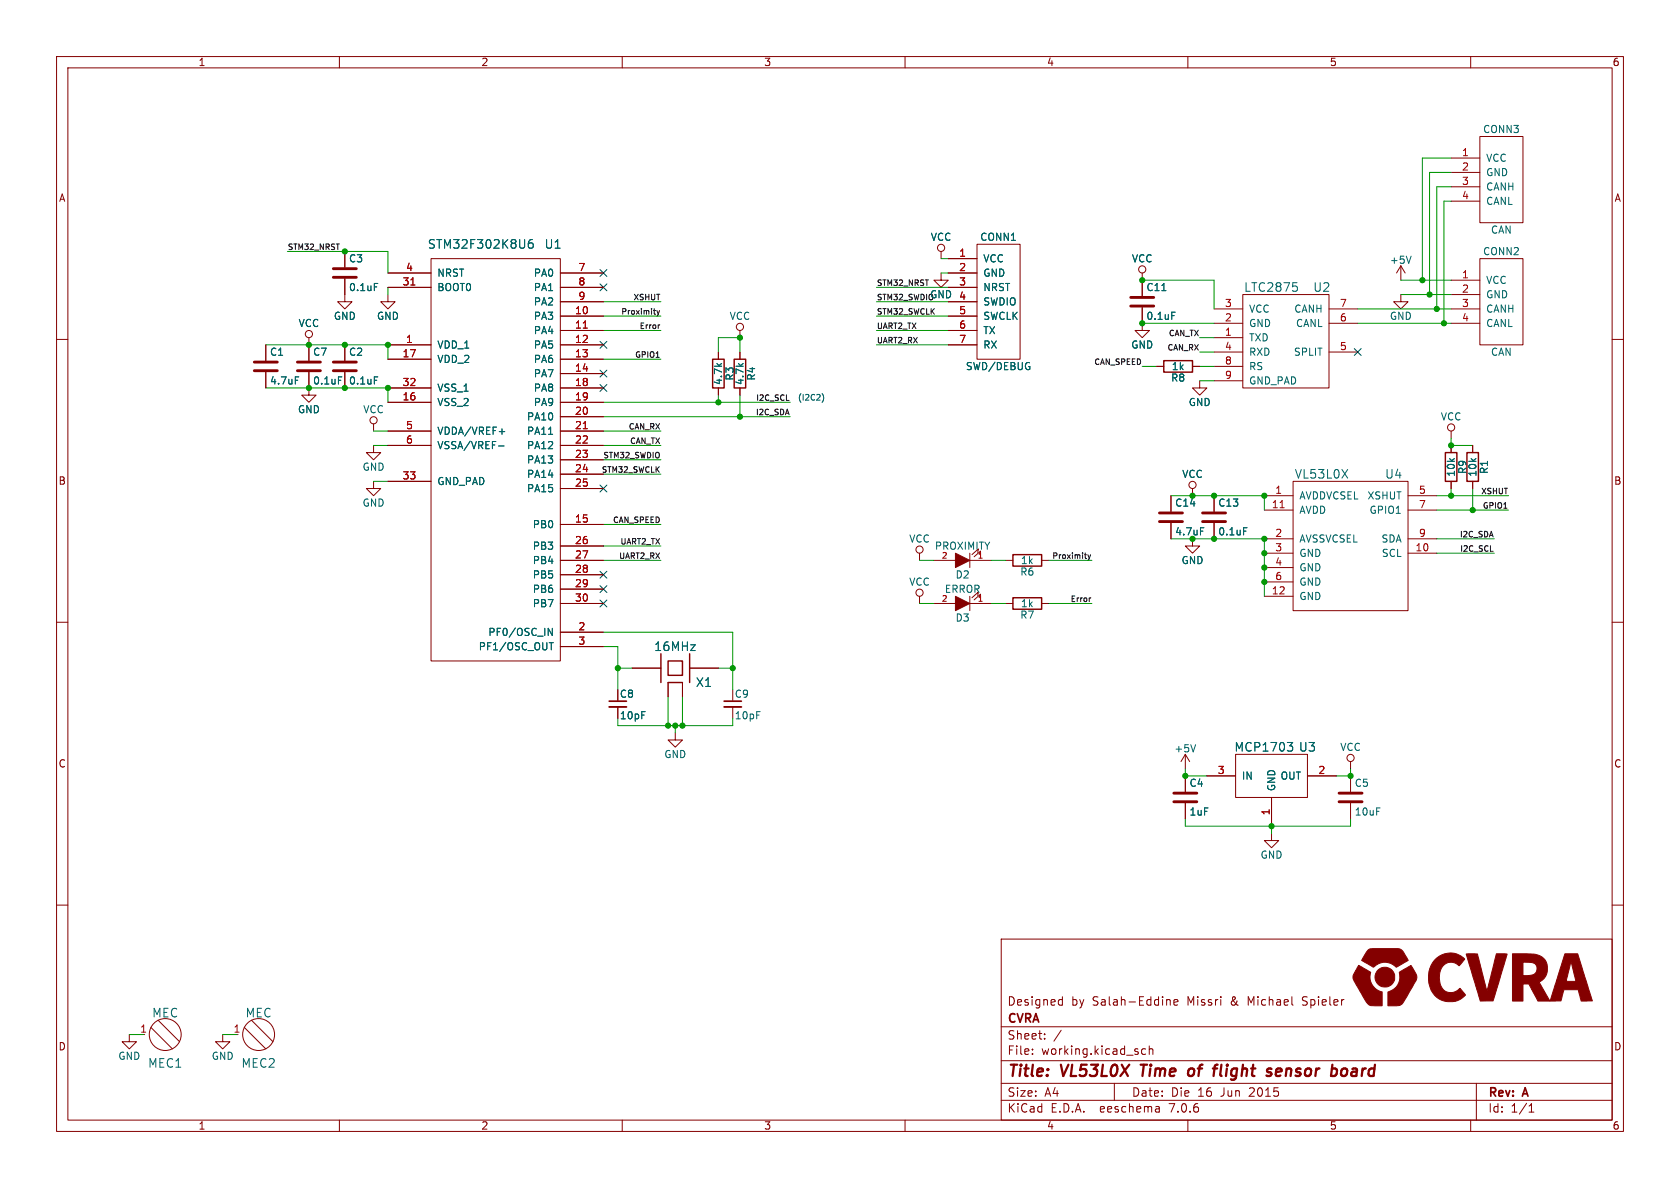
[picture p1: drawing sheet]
<svg xmlns="http://www.w3.org/2000/svg" width="297mm" height="210mm" viewBox="0 0 297 210" stroke-linecap="round" stroke-linejoin="round" font-family="sans-serif">
<g fill="none" stroke="#840000" stroke-width=".18">
<path d="M10 10h277v190h-277zM12 12h273v186h-273zM60 10v2M110 10v2M160 10v2M210 10v2M260 10v2M256.5 27.9h5.1M256.5 30.5h5.1M256.5 33h5.1M256.5 35.6h5.1M261.6 24.1h7.6v15.3h-7.6z"/>
<path d="M10 60h2M54.6 59.7v4.1M61 49.3v4h1.2l-1.2 1.3-1.3-1.3h1.3M61 44.5v2.7M68.6 52.1v1.2h1.2l-1.2 1.3-1.3-1.3h1.3M68.6 50.8h7.6M68.6 48.3h7.6M76.2 45.7h22.9v71.1h-22.9zM99.1 55.9h7.6M99.1 58.4h7.6M99.1 50.8h7.6M99.1 48.3h7.6"/>
<path d="M99.1 53.3h7.6M130.8 58.4v1.3M166.4 48.3v1.2h1.2l-1.2 1.3-1.3-1.3h1.3M166.4 44.5v1.2M167.6 55.9h5.1M167.6 58.4h5.1M167.6 50.8h5.1M167.6 48.3h5.1M167.6 53.3h5.1M167.6 45.7h5.1M172.7 43.2h7.6v20.3h-7.6zM201.9 54.4v4h1.3l-1.3 1.3-1.2-1.3h1.2"/>
<path d="M201.9 48.3v4M214.6 54.6h5.1M214.6 57.2h5.1M214.6 59.7h5.1M219.7 52.1h15.2v16.5h-15.2zM234.9 54.6h5.1M234.9 57.2h5.1M247.6 52.1v1.2h1.3l-1.3 1.3-1.2-1.3h1.2M247.6 47l-.7 1.3M247.6 47v2.5M247.6 47l.8 1.3M256.5 49.5h5.1"/>
<path d="M256.5 52.1h5.1M256.5 54.6h5.1M256.5 57.2h5.1M261.6 45.7h7.6v15.3h-7.6zM285 60h2M47 61v2.8M47 65.8v2.8M54.6 65.8v4.1h1.3l-1.3 1.2-1.3-1.2h1.3M61 61v2.8M61 65.8v2.8M66 78.7v1.3h1.3l-1.3 1.3-1.2-1.3h1.2M66 74.9v1.3"/>
<path d="M68.6 61h7.6M68.6 63.5h7.6M68.6 71.1h7.6M68.6 68.6h7.6M68.6 76.2h7.6M68.6 78.7h7.6M99.1 61h7.6M99.1 63.5h7.6M99.1 66h7.6M99.1 71.1h7.6M99.1 68.6h7.6M99.1 73.7h7.6"/>
<path d="M99.1 76.2h7.6M99.1 78.7h7.6M127 62.2v1.3M127 68.6v1.3M130.8 62.2v1.3M130.8 68.6v1.3M167.6 61h5.1M204.5 64.8h1.2M210.8 64.8h1.3M212.1 67.3v1.3h1.3l-1.3 1.3-1.3-1.3h1.3M214.6 64.8h5.1M214.6 62.2h5.1"/>
<path d="M214.6 67.3h5.1M234.9 62.2h5.1M256.5 76.2v1.3M256.5 78.7v1.3M260.3 78.7v1.3M66 85.1v1.3h1.3l-1.3 1.2-1.2-1.2h1.2M68.6 85.1h7.6M99.1 92.7h7.6M99.1 81.3h7.6M99.1 83.8h7.6M99.1 86.4h7.6M99.1 96.5h7.6"/>
<path d="M99.1 99.1h7.6M162.6 97.8v1.3M165.1 99.1h3.8M171.4 99.1h3.9M171.4 97.8v2.5M172.8 97.7l.2-.7-1.2 1M173.2 98l.2-.6-1.2 1M177.8 99.1h1.3M184.1 99.1h1.3M207 87.6v2.8M207 92.5v2.8M210.8 95.3v1.2h1.3l-1.3 1.3-1.3-1.3h1.3"/>
<path d="M210.8 86.4v1.2M214.6 87.6v2.8M214.6 92.5v2.8M223.5 87.6h5.1M223.5 97.8h5.1M223.5 90.2h5.1M223.5 95.3h5.1M228.6 85.1h20.3v22.9h-20.3zM248.9 87.6h5.1M248.9 97.8h5.1M248.9 90.2h5.1M248.9 95.3h5.1"/>
<path d="M256.5 85.1v1.3M260.3 85.1v1.3M10 110h2M99.1 111.8h7.6M99.1 101.6h7.6M99.1 104.1h7.6M99.1 114.3h7.6M99.1 106.7h7.6M111.8 118.1h5M121.9 118.1h5.1M162.6 105.4v1.3M165.1 106.7h3.8"/>
<path d="M171.4 106.7h3.9M171.4 105.4v2.6M172.8 105.3l.2-.7-1.2 1.1M173.2 105.7l.2-.7-1.2 1M177.8 106.7h1.3M184.1 106.7h1.3M223.5 105.4h5.1M223.5 100.3h5.1M223.5 102.9h5.1M285 110h2M109.2 125v2M118.1 120.7v2.5"/>
<path d="M119.4 129.5v1.3h1.2l-1.2 1.3-1.3-1.3h1.3M120.6 120.7v2.5M129.5 125v2M209.5 133.4l-.7 1.2M209.5 133.4v2.5M209.5 137.2v2.8M209.5 133.4l.8 1.2M213.4 137.2h5M218.4 133.4h12.7v7.6h-12.7zM231.1 137.2h5.1M238.8 134.6v1.3M238.8 137.2v2.8"/>
<path d="M10 160h2M209.5 142v2.8M224.8 147.3v1.3h1.3l-1.3 1.3-1.3-1.3h1.3M224.8 141v5.1M238.8 142v2.8M285 160h2M177 166h108v32h-108zM187.4 176.7l.4 .1M187.8 176.2v1.5M187.8 177.6l-.4 .1M206.3 176.8h.5l.1 .9M207.5 177.2l.7-.1v-.3l-.5-.1-.2 .2 .1 .7h.6"/>
<path d="M22.9 182.9v1.3h1.2l-1.2 1.2-1.3-1.2h1.3M26.7 181.6l3.8 3.8M27.9 180.3l3.8 3.9M39.4 182.9v1.3h1.2l-1.2 1.2-1.3-1.2h1.3M43.2 181.6l3.8 3.8M44.4 180.3l3.9 3.9M60 198v2M110 198v2M160 198v2M177 194.5h108M177 191.5h108M177 187.5h108"/>
<path d="M177 181.5h108M182.5 186.3v.1M182.5 185.5v.1M184.7 183.6v.1M184.7 182.8v.1M187.6 182.1l-1.3 2M197 191.5v3M202.5 185.5l-.4-.1-.3 .3v.4l.2 .2h.5M203.2 185.5l.2-.1 .3 .1 .1 .9M203.2 184.9v1.5M204.9 195.7l.1 .9M205 196.5l-.2 .1"/>
<path d="M205 196h-.2M210 198v2M260 198v2M261 191.5v6.5M270.3 196.6h.9M270.3 195.5l.4-.4v1.5"/>
<circle cx="54.6" cy="59.1" r=".63"/>
<circle cx="130.8" cy="57.8" r=".63"/>
<circle cx="166.4" cy="43.8" r=".63"/>
<circle cx="201.9" cy="47.6" r=".63"/>
<circle cx="66" cy="74.3" r=".63"/>
<circle cx="256.5" cy="75.6" r=".63"/>
<circle cx="162.6" cy="97.2" r=".63"/>
<circle cx="210.8" cy="85.7" r=".63"/>
<circle cx="162.6" cy="104.8" r=".63"/>
<circle cx="238.8" cy="134" r=".63"/>
<circle cx="29.2" cy="182.9" r="2.82"/>
<circle cx="45.7" cy="182.9" r="2.82"/>
</g>
<path d="M201.6 188.2h1.2M202.2 188.2l-.2 2M211.1 189.8a.57 .57 0 0 1-1 .2M211.1 189.1a.57 .57 0 0 0-1 .2M215.9 188.2l-.2 1.7 .3 .3M226.5 189l-.6-.1-.3 .3v.9l.2 .1 .6-.1M226.6 189.4l-1 .1M235.6 188.2l-.3 2M237.6 188.9h.2l.3 .2v.7a.62 .62 0 0 1-.7 .4" fill="none" stroke="#840000" stroke-width=".4"/>
<path d="M72.6 50.4h.8M103.1 58h.7M103.1 75.8h.7M226.3 89.8h.7" fill="none" stroke="#a90000" stroke-width=".18"/>
<g fill="none" stroke="#006464" stroke-width=".18">
<path d="M66.2 50.1h.6M94.1 42.4a.6 .6 0 0 0-.7 .6v.6l.1 .2 .5 .1 .2-.2 .1-.5-.2-.2-.4-.1-.3 .3M205.4 51.4h.7M207.2 55.2h.6M228.6 50h.7M229.2 50.6l.2 .2-.2 .6M249.5 45.3l-.5 1.3M52.2 66.6h.6M59.8 66.6h.6M66.2 66.6h.6M88.1 78.8h1M88.3 76.3h.9"/>
<path d="M97 76.8h.7M181.8 64.8h.3l-.1 .5M212.2 93.3h.6M219.9 93.3h.6M237.2 83l1.1 1.5M238.3 83l-1.1 1.5M96.9 111.1l.7 1.2v-1.2M97.1 113.6h.7M97.5 113.6v1.3M211.4 131.6l-.5 1.3M227.6 131.3h.9l-.5 .5M228.2 131.8l.3 .3v.4l-.3 .3"/>
</g>
<path d="M126 63.5h2v5.1h-2zM129.8 63.5h2v5.1h-2zM205.7 63.8h5.1v2h-5.1zM179.1 98h5v2.1h-5zM255.5 80h2.1v5.1h-2.1zM259.3 80h2.1v5.1h-2.1zM116.8 115.6v5.1M118.1 116.8h2.5v2.6h-2.5zM121.9 115.6v5.1M179.1 105.7h5v2h-5zM118.1 120.7h2.5" fill="none" stroke="#840000" stroke-width=".25"/>
<g fill="none" stroke="#840000" stroke-width=".51">
<path d="M58.9 49h4.1M58.9 47.5h4.1M199.9 54.1h4.1M199.9 52.6h4.1M45 65.5h4M45 64h4M52.6 65.5h4M52.6 64h4M58.9 65.5h4.1M58.9 64h4.1M205 92.2h4M205 90.7h4"/>
<path d="M212.6 92.2h4.1M212.6 90.7h4.1M207.5 141.7h4.1M207.5 140.2h4.1M236.7 141.7h4.1M236.7 140.2h4.1"/>
</g>
<g fill="#840000" stroke="#840000" stroke-width=".18">
<path d="M168.9 97.8l2.5 1.3-2.5 1.2z"/>
<path d="M168.9 105.4l2.5 1.3-2.5 1.3z"/>
<path d="M240.2 170.6l2.1 1.3a2.68 2.68 0 0 0 2 3.4v2.5h-1.3a1.49 1.49 0 0 1-1.7-1.1l-1.7-2.8a1.63 1.63 0 0 1 .1-2.3z"/>
<path d="M247.4 171.9l2.1-1.2 1 1.8-.2 .8-1.9 3.4a1.5 1.5 0 0 1-1.5 1.1h-1.5v-2.4a2.79 2.79 0 0 0 2-3.5z"/>
<path d="M241.8 168l.3-.2 .5-.1h4.7a1.33 1.33 0 0 1 1.1 1.1l.5 1-2.1 1.2a2.78 2.78 0 0 0-4 0l-2.1-1.2z"/>
<path d="M267.4 168.6h3.2a2.64 2.64 0 0 1 2.9 1.9 2.64 2.64 0 0 1-1.4 3.1l1.9 3.4h-2.1l-1.6-3.1h-1.1v3.1h-1.8v-4.5h2.7a1.45 1.45 0 0 0 1.6-1 1.06 1.06 0 0 0-1.2-1.4h-1.3v2.4h-1.8z"/>
<path d="M253.6 169.7a3.5 3.5 0 0 1 5.3-.1l-.9 1.1a1.98 1.98 0 0 0-2.2-.5 1.98 1.98 0 0 0-1.3 1.8 3.1 3.1 0 0 0 1.2 3.3 2.27 2.27 0 0 0 2.4-.6l1 1.1-.1 .2a3.2 3.2 0 0 1-2.2 1.1 3.8 3.8 0 0 1-4.2-3.8 4.7 4.7 0 0 1 1-3.6z"/>
<path d="M259.2 168.6h2l1.7 6.6 1.6-6.6 1.9 .1-2.4 8.2-2.3 .1z"/>
<path d="M276.7 168.6h2.2l2.6 8.3-2 .1-.5-2h-2.5l-.5 1.9-2 .1 1.2-3.6 3.4 .1-.9-3.4-.8 3.3h-1.7z"/>
<circle cx="244.8" cy="172.7" r="1.76"/>
</g>
<path d="M107.7 125h3M128 125h3.1" fill="none" stroke="#840000" stroke-width=".33"/>
<path d="M107.7 124h3M128 124h3.1" fill="none" stroke="#840000" stroke-width=".3"/>
<path d="M115.5 54.9h.4M115.8 55.5h.1M116.1 54.9l.3 .6M116.4 55.5l-.3 .4M116.6 54.9l-.2 .6M116.6 57.4l-.1 .1M191.7 98.1h.4M192 98.7h.1M192.3 98.1l.3 .6M192.6 98.7l-.3 .4M192.8 98.1l-.2 .6M192.8 105.7h-.1" fill="none" stroke="#0f0f0f" stroke-width=".18"/>
<path d="M145.3 69.6a1.17 1.17 0 0 1 0 1.5" fill="none" stroke="#0000c2" stroke-width=".18"/>
<g fill="none" stroke="#009600" stroke-width=".18">
<path d="M256.5 30.5h-3.8v21.6M256.5 35.6h-1.2v21.6M256.5 27.9h-5v21.6M256.5 33h-2.5v21.6M50.8 44.5h17.8v3.8M68.6 50.8v1.3M106.7 58.4h10.1M106.7 55.9h10.1M106.7 53.3h10.1M154.9 58.4h12.7M154.9 55.9h12.7M154.9 53.3h12.7"/>
<path d="M154.9 50.8h12.7M166.4 48.3h1.2M166.4 45.7h1.2M201.9 57.2h12.7M201.9 49.5h12.7v5.1M212.1 59.7h2.5M240 57.2h16.5M240 54.6h16.5M247.6 52.1h8.9M247.6 49.5h8.9M47 61h21.6v2.5M47 68.6h21.6v2.5"/>
<path d="M66 78.7h2.6M66 76.2h2.6M106.7 78.7h10.1M106.7 71.1h33M106.7 63.5h10.1M106.7 73.7h33M106.7 76.2h10.1M127 62.2v-2.5h3.8v2.5M127 69.9v1.2M130.8 69.9v3.8M154.9 61h12.7M201.9 64.8h2.6"/>
<path d="M212.1 64.8h2.5M212.1 67.3h2.5M212.1 62.2h2.5M256.5 77.5v1.2h3.8M66 85.1h2.6M106.7 96.5h10.1M106.7 99.1h10.1M106.7 92.7h10.1M106.7 83.8h10.1M106.7 81.3h10.1M162.6 99.1h2.5M175.3 99.1h2.5"/>
<path d="M185.4 99.1h7.6M207 95.3h16.5v10.1M207 87.6h16.5v2.6M254 95.3h10.2M254 87.6h12.7M254 90.2h12.7M254 97.8h10.2M256.5 86.4v1.2M260.3 86.4v3.8M106.7 114.3h2.5v7.6M106.7 111.8h22.8v10.1M109.2 118.1h2.6"/>
<path d="M127 118.1h2.5M162.6 106.7h2.5M175.3 106.7h2.5M185.4 106.7h7.6M109.2 128.3h20.3M118.1 123.2v5.1M119.4 128.3v1.2M120.6 123.2v5.1M209.5 135.9v1.3h3.9M238.8 135.9v1.3h-2.6M209.5 144.8v1.3h29.3v-1.3M224.8 146.1v1.2"/>
<path d="M22.9 182.9h2.5M39.4 182.9h2.5"/>
</g>
<g fill="none" stroke="#000084" stroke-width=".18">
<path d="M106.1 47.7l1.2 1.2M106.1 50.2l1.2 1.2M107.3 47.7l-1.2 1.2M107.3 50.2l-1.2 1.2M106.1 60.4l1.2 1.2M106.1 65.4l1.2 1.2M106.1 68l1.2 1.2M107.3 60.4l-1.2 1.2M107.3 65.4l-1.2 1.2M107.3 68l-1.2 1.2M239.4 61.6l1.2 1.2M240.6 61.6l-1.2 1.2"/>
<path d="M106.1 85.8l1.2 1.2M107.3 85.8l-1.2 1.2M106.1 101l1.2 1.2M106.1 103.5l1.2 1.2M106.1 106.1l1.2 1.2M107.3 101l-1.2 1.2M107.3 103.5l-1.2 1.2M107.3 106.1l-1.2 1.2"/>
</g>
<g fill="#009600" stroke="#009600" stroke-width=".18">
<circle cx="201.9" cy="57.2" r=".46"/>
<circle cx="201.9" cy="49.5" r=".46"/>
<circle cx="251.5" cy="49.5" r=".46"/>
<circle cx="68.6" cy="68.6" r=".46"/>
<circle cx="68.6" cy="61" r=".46"/>
<circle cx="61" cy="44.5" r=".46"/>
<circle cx="54.6" cy="61" r=".46"/>
<circle cx="61" cy="68.6" r=".46"/>
<circle cx="54.6" cy="68.6" r=".46"/>
<circle cx="61" cy="61" r=".46"/>
<circle cx="214.6" cy="87.6" r=".46"/>
<circle cx="210.8" cy="87.6" r=".46"/>
<circle cx="214.6" cy="95.3" r=".46"/>
<circle cx="223.5" cy="95.3" r=".46"/>
<circle cx="223.5" cy="87.6" r=".46"/>
<circle cx="210.8" cy="95.3" r=".46"/>
<circle cx="209.5" cy="137.2" r=".46"/>
<circle cx="238.8" cy="137.2" r=".46"/>
<circle cx="224.8" cy="146.1" r=".46"/>
<circle cx="120.6" cy="128.3" r=".46"/>
<circle cx="119.4" cy="128.3" r=".46"/>
<circle cx="118.1" cy="128.3" r=".46"/>
<circle cx="129.5" cy="118.1" r=".46"/>
<circle cx="109.2" cy="118.1" r=".46"/>
<circle cx="256.5" cy="78.7" r=".46"/>
<circle cx="254" cy="54.6" r=".46"/>
<circle cx="255.3" cy="57.2" r=".46"/>
<circle cx="252.7" cy="52.1" r=".46"/>
<circle cx="256.5" cy="87.6" r=".46"/>
<circle cx="260.3" cy="90.2" r=".46"/>
<circle cx="223.5" cy="97.8" r=".46"/>
<circle cx="223.5" cy="102.9" r=".46"/>
<circle cx="223.5" cy="100.3" r=".46"/>
<circle cx="127" cy="71.1" r=".46"/>
<circle cx="130.8" cy="59.7" r=".46"/>
<circle cx="130.8" cy="73.7" r=".46"/>
</g>
<g font-size="2.8" fill="#840000">
<text x="178" y="190.9">Title:</text>
<text x="187.7" y="190.9">VL53L0X</text>
<text x="202.6" y="190.9">Time</text>
<text x="211.7" y="190.9">of</text>
<text x="217" y="190.9">flight</text>
<text x="227.2" y="190.9">sensor</text>
<text x="239.4" y="190.9">board</text>
</g>
<g font-size="2.1" fill="#006464">
<text x="75.5" y="44.2">STM32F302K8U6</text>
<text x="96.2" y="44.2">U1</text>
<text x="219.9" y="51.8">LTC2875</text>
<text x="232.1" y="51.8">U2</text>
<text x="228.8" y="84.8">VL53L0X</text>
<text x="244.8" y="84.8">U4</text>
<text x="115.6" y="115.3">16MHz</text>
<text x="122.9" y="121.6">X1</text>
<text x="218.1" y="133.1">MCP1703</text>
<text x="229.5" y="133.1">U3</text>
<text x="26.8" y="180.1">MEC</text>
<text x="43.3" y="180.1">MEC</text>
<text x="26.1" y="189">MEC1</text>
<text x="42.6" y="189">MEC2</text>
</g>
<g font-size="2.1" fill="#840000">
<text x="178" y="178">Designed</text>
<text x="189.4" y="178">by</text>
<text x="193.2" y="178">Salah-Eddine</text>
<text x="210" y="178">Missri</text>
<text x="217.8" y="178">&amp;</text>
<text x="221" y="178">Michael</text>
<text x="230.8" y="178">Spieler</text>
<text x="178" y="184">Sheet:</text>
<text x="178" y="181.2">CVRA</text>
<text x="178" y="186.7">File:</text>
<text x="184.1" y="186.7">working.kicad_sch</text>
<text x="178" y="196.9">KiCad</text>
<text x="178" y="194.1">Size:</text>
<text x="184.7" y="194.1">A4</text>
<text x="185.7" y="196.9">E.D.A.</text>
<text x="194.6" y="196.9">eeschema</text>
<text x="200" y="194.1">Date:</text>
<text x="207" y="196.9">7.0.6</text>
<text x="207" y="194.1">Die</text>
<text x="211.8" y="194.1">16</text>
<text x="216" y="194.1">Jun</text>
<text x="221.1" y="194.1">2015</text>
<text x="263" y="194.3">Rev:</text>
<text x="263" y="196.9">Id:</text>
<text x="267.1" y="196.9">1/1</text>
<text x="269.4" y="194.3">A</text>
</g>
<g font-size="1.8" fill="#840000">
<text x="35" y="11.9">1</text>
<text x="85" y="11.9">2</text>
<text x="135" y="11.9">3</text>
<text x="185" y="11.9">4</text>
<text x="235" y="11.9">5</text>
<text x="285" y="11.9">6</text>
<text x="10.3" y="35.9">A</text>
<text x="285.3" y="35.9">A</text>
<text x="10.3" y="85.9">B</text>
<text x="285.3" y="85.9">B</text>
<text x="109.5" y="123.5">C8</text>
<text x="10.3" y="135.9">C</text>
<text x="285.3" y="135.9">C</text>
<text x="10.3" y="185.9">D</text>
<text x="285.3" y="185.9">D</text>
<text x="35" y="199.9">1</text>
<text x="85" y="199.9">2</text>
<text x="135" y="199.9">3</text>
<text x="185" y="199.9">4</text>
<text x="235" y="199.9">5</text>
<text x="285" y="199.9">6</text>
</g>
<g font-size="1.8" fill="#006464">
<text x="262.1" y="23.7">CONN3</text>
<text x="262.6" y="28.8">VCC</text>
<text x="262.6" y="31.3">GND</text>
<text x="262.6" y="33.9">CANH</text>
<text x="262.6" y="36.4">CANL</text>
<text x="263.5" y="41.5">CAN</text>
<text x="61.6" y="46.6">C3</text>
<text x="164.5" y="42.8">VCC</text>
<text x="173.2" y="42.8">CONN1</text>
<text x="173.7" y="46.6">VCC</text>
<text x="200" y="46.6">VCC</text>
<text x="245.6" y="46.8">+5V</text>
<text x="262.1" y="45.3">CONN2</text>
<text x="61.6" y="51.7">0.1uF</text>
<text x="77.2" y="51.7">BOOT0</text>
<text x="77.2" y="49.1">NRST</text>
<text x="94.3" y="49.1">PA0</text>
<text x="94.3" y="51.7">PA1</text>
<text x="173.7" y="49.1">GND</text>
<text x="173.7" y="51.7">NRST</text>
<text x="202.6" y="51.7">C11</text>
<text x="262.6" y="50.4">VCC</text>
<text x="262.6" y="52.9">GND</text>
<text x="52.7" y="58">VCC</text>
<text x="58.9" y="56.7">GND</text>
<text x="66.5" y="56.7">GND</text>
<text x="94.3" y="56.7">PA3</text>
<text x="94.3" y="59.3">PA4</text>
<text x="94.3" y="54.2">PA2</text>
<text x="128.9" y="56.7">VCC</text>
<text x="173.7" y="54.2">SWDIO</text>
<text x="173.7" y="56.7">SWCLK</text>
<text x="173.7" y="59.3">TX</text>
<text x="202.6" y="56.7">0.1uF</text>
<text x="220.7" y="58">GND</text>
<text x="220.7" y="55.5">VCC</text>
<text x="228.7" y="55.5">CANH</text>
<text x="229" y="58">CANL</text>
<text x="245.6" y="56.7">GND</text>
<text x="262.6" y="55.5">CANH</text>
<text x="262.6" y="58">CANL</text>
<text x="47.6" y="63.1">C1</text>
<text x="55.3" y="63.1">C7</text>
<text x="61.6" y="63.1">C2</text>
<text x="77.2" y="61.8">VDD_1</text>
<text x="77.2" y="64.4">VDD_2</text>
<text x="94.3" y="61.8">PA5</text>
<text x="94.3" y="64.4">PA6</text>
<text x="170.7" y="65.6">SWD/DEBUG</text>
<text x="173.7" y="61.8">RX</text>
<text x="199.9" y="61.8">GND</text>
<text x="207.1" y="65.6">1k</text>
<text x="220.7" y="60.6">TXD</text>
<text x="220.7" y="63.1">RXD</text>
<text x="220.7" y="65.6">RS</text>
<text x="228.7" y="63.1">SPLIT</text>
<text x="263.5" y="63.1">CAN</text>
<text x="47.6" y="68.2">4.7uF</text>
<text x="55.3" y="68.2">0.1uF</text>
<text x="61.6" y="68.2">0.1uF</text>
<text x="77.2" y="72">VSS_2</text>
<text x="77.2" y="69.4">VSS_1</text>
<text x="94.3" y="66.9">PA7</text>
<text x="94.3" y="69.4">PA8</text>
<text x="94.3" y="72">PA9</text>
<text x="127.9" y="68.2" transform="rotate(-90 127.9 68.2)">4.7k</text>
<text x="129.9" y="67.4" transform="rotate(-90 129.9 67.4)">R3</text>
<text x="131.7" y="68.2" transform="rotate(-90 131.7 68.2)">4.7k</text>
<text x="133.7" y="67.4" transform="rotate(-90 133.7 67.4)">R4</text>
<text x="206.9" y="67.7">R8</text>
<text x="210.1" y="72">GND</text>
<text x="220.7" y="68.2">GND_PAD</text>
<text x="52.6" y="73.3">GND</text>
<text x="64.1" y="73.3">VCC</text>
<text x="77.2" y="77.1">VDDA/VREF+</text>
<text x="93.1" y="74.5">PA10</text>
<text x="93.1" y="77.1">PA11</text>
<text x="254.6" y="74.5">VCC</text>
<text x="64" y="83.4">GND</text>
<text x="77.2" y="79.6">VSSA/VREF-</text>
<text x="93.1" y="79.6">PA12</text>
<text x="93.1" y="82.1">PA13</text>
<text x="259.4" y="83.9" transform="rotate(-90 259.4 83.9)">R9</text>
<text x="263.2" y="83.9" transform="rotate(-90 263.2 83.9)">R1</text>
<text x="64" y="89.8">GND</text>
<text x="77.2" y="86">GND_PAD</text>
<text x="93.1" y="84.7">PA14</text>
<text x="93.1" y="87.2">PA15</text>
<text x="207.7" y="89.8">C14</text>
<text x="208.9" y="84.7">VCC</text>
<text x="215.3" y="89.8">C13</text>
<text x="229.6" y="88.5">AVDDVCSEL</text>
<text x="241.7" y="88.5">XSHUT</text>
<text x="257.4" y="84.4" transform="rotate(-90 257.4 84.4)">10k</text>
<text x="261.2" y="84.4" transform="rotate(-90 261.2 84.4)">10k</text>
<text x="94.1" y="93.6">PB0</text>
<text x="207.7" y="94.8">4.7uF</text>
<text x="215.3" y="94.8">0.1uF</text>
<text x="229.6" y="91">AVDD</text>
<text x="242" y="91">GPIO1</text>
<text x="94.1" y="97.4">PB3</text>
<text x="94.1" y="99.9">PB4</text>
<text x="160.6" y="96.1">VCC</text>
<text x="165.2" y="97.4">PROXIMITY</text>
<text x="180.3" y="102">R6</text>
<text x="180.4" y="99.9">1k</text>
<text x="208.8" y="99.9">GND</text>
<text x="229.6" y="96.1">AVSSVCSEL</text>
<text x="229.6" y="98.7">GND</text>
<text x="229.6" y="101.2">GND</text>
<text x="244.1" y="96.1">SDA</text>
<text x="244.2" y="98.7">SCL</text>
<text x="94.1" y="102.5">PB5</text>
<text x="94.1" y="105">PB6</text>
<text x="94.1" y="107.5">PB7</text>
<text x="160.6" y="103.7">VCC</text>
<text x="166.9" y="105">ERROR</text>
<text x="168.8" y="102.5">D2</text>
<text x="180.4" y="107.5">1k</text>
<text x="229.6" y="106.3">GND</text>
<text x="229.6" y="103.7">GND</text>
<text x="86.2" y="112.6">PF0/OSC_IN</text>
<text x="168.8" y="110.1">D3</text>
<text x="180.3" y="109.6">R7</text>
<text x="84.5" y="115.2">PF1/OSC_OUT</text>
<text x="129.8" y="123.5">C9</text>
<text x="109.5" y="127.4">10pF</text>
<text x="117.3" y="134.2">GND</text>
<text x="207.5" y="133.2">+5V</text>
<text x="236.8" y="132.9">VCC</text>
<text x="210.2" y="139.3">C4</text>
<text x="219.5" y="138">IN</text>
<text x="225.7" y="140" transform="rotate(-90 225.7 140)">GND</text>
<text x="226.3" y="138">OUT</text>
<text x="239.4" y="139.3">C5</text>
<text x="210.2" y="144.4">1uF</text>
<text x="239.4" y="144.4">10uF</text>
<text x="222.8" y="152">GND</text>
<text x="20.8" y="187.6">GND</text>
<text x="37.3" y="187.6">GND</text>
</g>
<g font-size="1.8" fill="#a90000">
<text x="258.4" y="27.7">1</text>
<text x="258.4" y="30.2">2</text>
<text x="258.4" y="32.8">3</text>
<text x="258.4" y="35.3">4</text>
<text x="169.5" y="45.5">1</text>
<text x="71.1" y="50.5">31</text>
<text x="71.7" y="48">4</text>
<text x="102.2" y="48">7</text>
<text x="102.2" y="50.5">8</text>
<text x="102.2" y="53.1">9</text>
<text x="164.3" y="52.9">GND 4</text>
<text x="169.5" y="48">2</text>
<text x="169.5" y="50.5">3</text>
<text x="258.4" y="49.3">1</text>
<text x="258.4" y="51.8">2</text>
<text x="101.6" y="55.6">10</text>
<text x="101.6" y="58.2">11</text>
<text x="169.5" y="55.6">5</text>
<text x="169.5" y="58.2">6</text>
<text x="216.5" y="59.4">1</text>
<text x="216.5" y="56.9">2</text>
<text x="216.5" y="54.4">3</text>
<text x="236.8" y="56.9">6</text>
<text x="236.8" y="54.4">7</text>
<text x="258.4" y="54.4">3</text>
<text x="258.4" y="56.9">4</text>
<text x="71.1" y="63.2">17</text>
<text x="71.7" y="60.7">1</text>
<text x="101.6" y="60.7">12</text>
<text x="101.6" y="63.2">13</text>
<text x="101.6" y="65.8">14</text>
<text x="169.5" y="60.7">7</text>
<text x="216.5" y="62">4</text>
<text x="216.5" y="64.5">8</text>
<text x="236.8" y="62">5</text>
<text x="71.1" y="70.9">16</text>
<text x="71.1" y="68.3">32</text>
<text x="101.6" y="68.3">18</text>
<text x="101.6" y="70.9">19</text>
<text x="216.5" y="67.1">9</text>
<text x="71.7" y="75.9">5</text>
<text x="101.6" y="73.4">20</text>
<text x="101.6" y="75.9">21</text>
<text x="71.7" y="78.5">6</text>
<text x="101.6" y="78.5">22</text>
<text x="101.6" y="81">23</text>
<text x="101.6" y="83.6">24</text>
<text x="71.1" y="84.8">33</text>
<text x="101.6" y="86.1">25</text>
<text x="224.7" y="89.9">11</text>
<text x="225.4" y="87.4">1</text>
<text x="250.8" y="87.4">5</text>
<text x="250.8" y="89.9">7</text>
<text x="101.6" y="92.5">15</text>
<text x="225.4" y="95">2</text>
<text x="250.8" y="95">9</text>
<text x="101.6" y="96.3">26</text>
<text x="101.6" y="98.8">27</text>
<text x="101.6" y="101.3">28</text>
<text x="225.4" y="97.5">3</text>
<text x="225.4" y="100.1">4</text>
<text x="250.1" y="97.5">10</text>
<text x="101.6" y="103.9">29</text>
<text x="101.6" y="106.4">30</text>
<text x="224.7" y="105.2">12</text>
<text x="225.4" y="102.6">6</text>
<text x="102.2" y="111.5">2</text>
<text x="102.2" y="114">3</text>
<text x="215.2" y="136.9">3</text>
<text x="233" y="136.9">2</text>
<text x="224.5" y="144.2" transform="rotate(-90 224.5 144.2)">1</text>
<text x="24.7" y="182.6">1</text>
<text x="41.2" y="182.6">1</text>
</g>
<text font-size="1.8" fill="#009600" x="129.8" y="127.4">10pF</text>
<g font-size="1.4" fill="#0f0f0f">
<text x="50.8" y="44.2">STM32_NRST</text>
<text x="111.9" y="53.1">XSHUT</text>
<text x="154.9" y="50.6">STM32_NRST</text>
<text x="154.9" y="53.1">STM32_SWDIO</text>
<text x="109.7" y="55.7">Proximity</text>
<text x="112.9" y="58.2">Error</text>
<text x="154.9" y="55.7">STM32_SWCLK</text>
<text x="154.9" y="58.2">UART2_TX</text>
<text x="206.5" y="59.5">CAN_TX</text>
<text x="112.1" y="63.3">GPIO1</text>
<text x="154.9" y="60.8">UART2_RX</text>
<text x="193.3" y="64.6">CAN_SPEED</text>
<text x="206.3" y="62">CAN_RX</text>
<text x="133.5" y="70.9">I2C_SCL</text>
<text x="111" y="76">CAN_RX</text>
<text x="133.5" y="73.5">I2C_SDA</text>
<text x="106.3" y="83.6">STM32_SWCLK</text>
<text x="106.5" y="81.1">STM32_SWDIO</text>
<text x="111.3" y="78.5">CAN_TX</text>
<text x="261.7" y="87.4">XSHUT</text>
<text x="262" y="90">GPIO1</text>
<text x="108.2" y="92.5">CAN_SPEED</text>
<text x="258" y="95">I2C_SDA</text>
<text x="109.3" y="98.9">UART2_RX</text>
<text x="109.6" y="96.3">UART2_TX</text>
<text x="185.9" y="98.9">Proximity</text>
<text x="258" y="97.6">I2C_SCL</text>
<text x="189.1" y="106.5">Error</text>
</g>
<text font-size="1.4" fill="#0000c2" x="141" y="70.9">(I2C2)</text>
<g font-size="1.4" fill="#a90000">
<text x="166.4" y="98.8">2</text>
<text x="172.7" y="98.8">1</text>
<text x="166.4" y="106.4">2</text>
<text x="172.7" y="106.4">1</text>
</g>
</svg>
